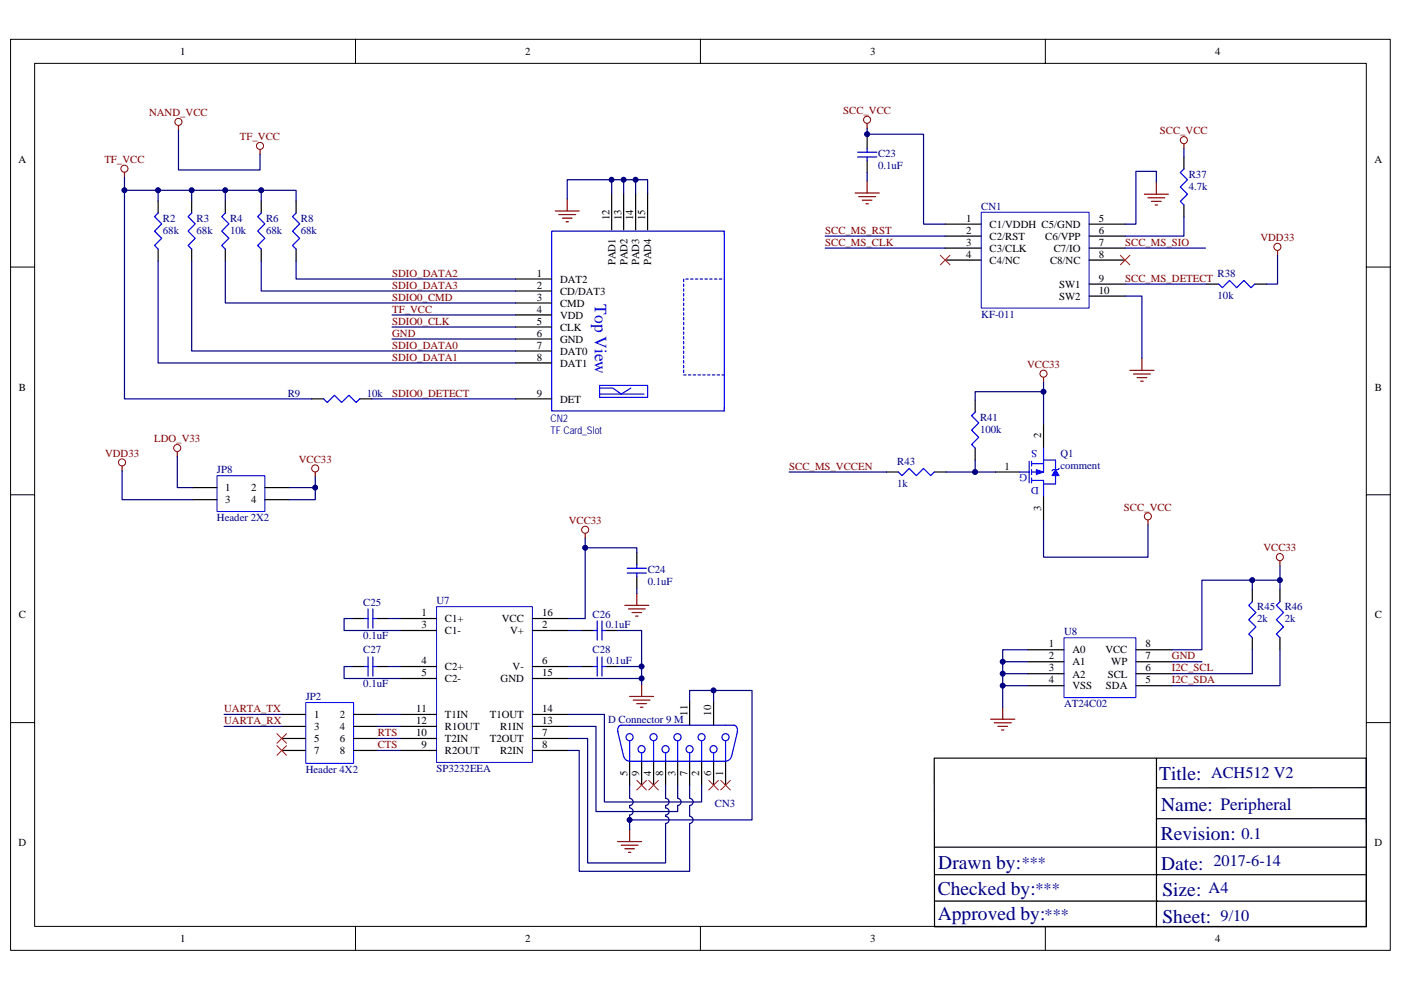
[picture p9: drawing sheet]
<svg xmlns="http://www.w3.org/2000/svg" width="297mm" height="210mm" viewBox="0 0 297 210" stroke-linecap="round" stroke-linejoin="round" font-family="sans-serif">
<path d="M2.2 8.3h292.6v193.3h-292.6z" fill="none" stroke="#000" stroke-width=".21"/>
<path d="M7.4 13.5h282.3v183h-282.3z" fill="#fff"/>
<g fill="none" stroke="#000" stroke-width=".21">
<path d="M7.3 13.4h282.4v183.1h-282.4zM75.4 8.3v5.1M148.5 8.3v5.1M221.6 8.3v5.1M2.2 56.6h5.1M289.7 56.6h5.1M2.2 104.9h5.1M289.7 104.9h5.1M2.2 153.3h5.1M289.7 153.3h5.1M75.4 196.5v5.1M148.5 196.5v5.1"/>
<path d="M221.6 196.5v5.1"/>
</g>
<path d="M198.2 179.7h91.5M245.2 160.8v35.8M245.2 173.7h44.4M245.3 167.1h-.1h44.4M289.6 160.8h-91.5v35.8h91.6v-35.7M198.1 185.5h47M198.2 191.1h46.9M245.3 185.5h44.4M245.3 191.1h44.4" fill="none" stroke="#000" stroke-width=".25"/>
<path d="M225.6 135.3h15.2v12.7h-15.2z" fill="#fff"/>
<path d="M225.6 135.3h15.2v12.7h-15.2z" fill="none" stroke="#00f" stroke-width=".21"/>
<path d="M217.9 137.8h7.7M240.8 137.8h7.7M265.5 125.1v2.5M265.5 135.3v2.5M271.4 125.1v2.5M271.4 135.3v2.5M217.9 140.4h7.7M217.9 142.9h7.7M217.9 145.4h7.7M240.8 140.4h7.7M240.8 142.9h7.7M240.8 145.4h7.7" fill="none" stroke="#000" stroke-width=".25"/>
<path d="M210.1 152.5h5.1M210.8 153.3h3.6M211.6 154.1h2M212.3 154.8h.5M212.6 150v2.5" fill="none" stroke="#800000" stroke-width=".25"/>
<path d="M265.5 127.6l-.8 .8 1.6 1.5-1.6 1.5 1.6 1.6-1.6 1.5 .8 .8M271.4 127.6l-.8 .8 1.5 1.5-1.5 1.5 1.5 1.6-1.5 1.5 .8 .8" fill="none" stroke="#00f" stroke-width=".25"/>
<path d="M208.1 45h22.8v20.3h-22.8z" fill="#fff"/>
<path d="M208 45h22.9v20.3h-22.9z" fill="none" stroke="#00f" stroke-width=".21"/>
<g fill="none" stroke="#000" stroke-width=".25">
<path d="M183.9 29v2.5M183.9 34.1v2.5M251 33.3v2.5M200.4 55.2h7.6M200.4 52.6h7.6M200.4 50.1h7.6M200.4 47.5h7.6M230.9 55.2h7.6M230.9 52.6h7.6M230.9 50.1h7.6M230.9 47.5h7.6M251 43.5v2.5"/>
<path d="M230.9 62.8h7.6M230.9 60.3h7.6M255.8 60.3h2.6M266 60.3h2.6"/>
</g>
<path d="M181.8 32.3h4.1M181.8 33.3h4.1M183.9 31.5v.8M183.9 33.3v.8M251 35.8l-.7 .8 1.5 1.5-1.5 1.5 1.5 1.6-1.5 1.5 .7 .8M258.4 60.3l.8 .7 1.5-1.5 1.5 1.5 1.5-1.5 1.6 1.5 .7-.7" fill="none" stroke="#00f" stroke-width=".25"/>
<g fill="none" stroke="#800000" stroke-width=".21">
<circle cx="183.8" cy="25.4" r=".75"/>
<circle cx="251" cy="29.7" r=".75"/>
</g>
<g fill="none" stroke="#800000" stroke-width=".25">
<path d="M183.9 38.4v2.5M183.9 26.2v1M245.2 38.6v2.6M251 30.5v1M181.3 40.9h5.1M182.1 41.7h3.5M182.8 42.5h2.1M183.6 43.2h.5M242.6 41.2h5.1M243.4 42h3.5M244.2 42.7h2M244.9 43.5h.5"/>
<path d="M131 178.5h5M131.7 179.3h3.6M133.5 176v2.5M132.5 180h2M133.2 180.8h.5"/>
</g>
<path d="M199.4 54.1l2 2.1M201.4 54.1l-2 2.1M237.5 54.1l2.1 2.1M239.6 54.1l-2.1 2.1" fill="none" stroke="#f00" stroke-width=".21"/>
<path d="M92.6 128.7h20.3v33h-20.3z" fill="#fff"/>
<path d="M92.6 128.7h20.3v33h-20.3z" fill="none" stroke="#0000bf" stroke-width=".21"/>
<g fill="none" stroke="#000" stroke-width=".25">
<path d="M135 117.2v2.6M74.7 131.2h2.6M79.8 131.2h2.6M84.9 131.2h7.6M84.9 133.7h7.6M112.9 131.2h7.6M112.9 133.7h7.6M123.3 133.7h2.6M128.4 133.7h2.6M135 122.3v2.5M74.7 141.4h2.6M79.8 141.4h2.6"/>
<path d="M84.9 141.4h7.6M84.9 143.9h7.6M84.9 151.5h7.6M84.9 154.1h7.6M84.9 156.6h7.6M84.9 159.2h7.6M112.9 141.4h7.6M112.9 143.9h7.6M112.9 151.5h7.6M112.9 154.1h7.6M112.9 156.6h7.6M112.9 159.2h7.6"/>
<path d="M123.3 141.4h2.6M128.4 141.4h2.6M146.2 148.7v5.1M151.3 148.7v5.1M133.5 161.5v5M136 161.5v5M138.6 161.5v5M141.1 161.5v5M143.7 161.5v5M146.2 161.5v5M148.8 161.5v5M151.3 161.5v5"/>
<path d="M153.8 161.5v5"/>
</g>
<g fill="none" stroke="#00f" stroke-width=".25">
<path d="M135 119.8v.7M77.3 131.2h.7M78 129.2v4M78 139.3v4.1M79.1 129.2v4M79.1 139.3v4.1M79.1 131.2h.7M125.9 133.7h.7M126.6 131.7v4.1M126.6 139.3v4.1M127.6 131.7v4.1M127.6 139.3v4.1"/>
<path d="M127.6 133.7h.8M133 121.5h4.1M133 120.5h4.1M135 121.5v.8M77.3 141.4h.7M79.1 141.4h.7M125.9 141.4h.7M127.6 141.4h.8M131 155.1l1.2 5.3M131.7 153.8h23.9M131.8 153.8a.95 .95 0 0 0-.8 1.4M133.5 157.1v4.4"/>
<path d="M136 159.7v1.8M138.6 157.1v4.4M141.1 159.7v1.8M143.7 157.1v4.4M146.2 159.7v1.8M148.8 157.1v4.4M151.3 159.7v1.8M153.8 157.1v4.4M155.6 153.8a.96 .96 0 0 1 .7 1.4M156.4 155.1l-1.3 5.3M132.3 160.5a1.26 1.26 0 0 0 1.2 .9M133.5 161.5h20.3"/>
<path d="M155 160.5a1.27 1.27 0 0 1-1.2 .9"/>
<circle cx="133.5" cy="156.4" r=".75"/>
<circle cx="136" cy="158.9" r=".75"/>
<circle cx="138.6" cy="156.4" r=".75"/>
<circle cx="141.1" cy="158.9" r=".75"/>
<circle cx="143.6" cy="156.4" r=".75"/>
<circle cx="146.2" cy="158.9" r=".75"/>
<circle cx="148.7" cy="156.4" r=".75"/>
<circle cx="151.3" cy="158.9" r=".75"/>
<circle cx="153.8" cy="156.4" r=".75"/>
</g>
<path d="M132.5 128.4h5.1M133.2 129.2h3.6M134 129.9h2M134.8 130.7h.5M135 125.9v2.5M133.5 147.7h5.1M134.3 148.5h3.5M135 149.2h2.1M135.8 150h.5M136 145.2v2.5" fill="none" stroke="#800000" stroke-width=".25"/>
<path d="M135 165.5l2.1 2.1M137.1 165.5l-2.1 2.1M137.6 165.5l2 2.1M139.6 165.5l-2 2.1M150.3 165.5l2 2.1M152.3 165.5l-2 2.1M152.8 165.5l2.1 2.1M154.9 165.5l-2.1 2.1" fill="none" stroke="#f00" stroke-width=".21"/>
<path d="M64.9 149h10.1v12.9h-10.1z" fill="#fff"/>
<path d="M64.8 149h10.2v12.9h-10.2z" fill="none" stroke="#00f" stroke-width=".21"/>
<path d="M221.3 90v5M211.1 100.1h5.1M221.3 105.2v5.1M59.7 151.5h5.1M59.7 154.1h5.1M59.7 156.6h5.1M59.7 159.2h5.1M75 151.5h5.1M75 154.1h5.1M75 156.6h5.1M75 159.2h5.1" fill="none" stroke="#000" stroke-width=".25"/>
<path d="M239.6 78.5h5.1M240.3 79.3h3.6M242.1 76v2.5M241.1 80.1h2M241.8 80.9h.6" fill="none" stroke="#800000" stroke-width=".25"/>
<path d="M218.2 97.8v4.6M218.7 97.8v1M218.7 99.6v1M218.7 98.3h2.6M221.3 97.6v2.5h-2.6M223.8 97.6v2M216.2 100.1h2M218.7 101.4v1M218.7 101.9h2.6M223.8 100.9v1.8h-2.5" fill="none" stroke="#00f" stroke-width=".25"/>
<path d="M219.7 99.6l1.6 .5-1.6 .5z" fill="#00f"/>
<path d="M219.7 99.6l1.6 .5-1.6 .5z" fill="none" stroke="#00f" stroke-width=".21"/>
<path d="M221.3 97.6h2.5M221.3 101.9v.8" fill="none" stroke="#00f" stroke-width=".25"/>
<path d="M223.8 99.6l.8 1.3h-1.6z" fill="#00f"/>
<path d="M223.8 99.6l.8 1.3h-1.6z" fill="none" stroke="#00f" stroke-width=".21"/>
<g fill="none" stroke="#00f" stroke-width=".25">
<path d="M33.5 45.2l-.7 .8 1.5 1.5-1.5 1.5 1.5 1.5-1.5 1.6 .7 .7M40.6 45.2l-.7 .8 1.5 1.5-1.5 1.5 1.5 1.5-1.5 1.6 .7 .7M47.8 45.2l-.8 .8 1.5 1.5-1.5 1.5 1.5 1.5-1.5 1.6 .8 .7M55.4 45.2l-.8 .8 1.6 1.5-1.6 1.5 1.6 1.5-1.6 1.6 .8 .7M62.8 45.2l-.8 .8 1.5 1.5-1.5 1.5 1.5 1.5-1.5 1.6 .8 .7M117 49h36.5v38.2h-36.5zM68.6 84.6l.8 .8 1.5-1.6 1.5 1.6 1.6-1.6 1.5 1.6 .8-.8M127.1 82.3h2.8l1.8 1.3 2-1.3M127.1 83.6h9.4M127.1 81.7h10.2v2.6h-10.2zM206.8 87.4l-.8 .8 1.5 1.5-1.5 1.5 1.5 1.6-1.5 1.5 .8 .7M221.3 95v2.6"/>
<path d="M224.6 99.4l-.3 .2h-1l-.3 .3M190.5 100.1l.7 .8 1.6-1.5 1.5 1.5 1.5-1.5 1.5 1.5 .8-.8M221.3 102.7v2.5"/>
</g>
<g fill="none" stroke="#000" stroke-width=".25">
<path d="M33.5 42.7v2.5M33.5 52.8v2.6M40.6 42.7v2.5M40.6 52.8v2.6M47.8 42.7v2.5M47.8 52.8v2.6M55.4 42.7v2.5M55.4 52.8v2.6M62.8 42.7v2.5M62.8 52.8v2.6M109.3 59.2h7.7M129.7 41.1v7.7"/>
<path d="M132.2 41.1v7.7M134.8 41.1v7.7M137.3 41.1v7.7M109.3 77h7.7M109.3 74.4h7.7M109.3 71.9h7.7M109.3 69.4h7.7M109.3 66.8h7.7M109.3 64.3h7.7M109.3 61.7h7.7M66.1 84.6h2.5M76.3 84.6h2.5"/>
<path d="M109.3 84.6h7.7M206.8 84.9v2.5M206.8 95v2.6M187.9 100.1h2.6M198.1 100.1h2.6"/>
</g>
<g fill="none" stroke="#800000" stroke-width=".21">
<circle cx="26.4" cy="35.8" r=".75"/>
<circle cx="243.4" cy="109.5" r=".75"/>
</g>
<path d="M26.4 36.6v1M117.7 44.7h5.1M118.5 45.5h3.5M119.2 46.3h2.1M120 47h.5M120.3 42.2v2.5M243.4 110.3v1" fill="none" stroke="#800000" stroke-width=".25"/>
<path d="M153.6 79.5h-8.7v-20.3h8.7" fill="none" stroke="#00f" stroke-width=".25" stroke-dasharray=".5 .5"/>
<path d="M46 100.9h10.2v7.6h-10.2z" fill="#fff"/>
<path d="M46 100.9h10.2v7.6h-10.2z" fill="none" stroke="#00f" stroke-width=".21"/>
<path d="M40.9 103.4h5.1M40.9 106h5.1M56.2 103.4h5.1M56.2 106h5.1" fill="none" stroke="#000" stroke-width=".25"/>
<g fill="none" stroke="#800000" stroke-width=".21">
<circle cx="37.8" cy="25.9" r=".75"/>
<circle cx="55.1" cy="31" r=".75"/>
<circle cx="270.8" cy="52.4" r=".75"/>
<circle cx="221.2" cy="79.3" r=".75"/>
<circle cx="25.9" cy="98.1" r=".75"/>
<circle cx="37.6" cy="95" r=".75"/>
<circle cx="66.8" cy="99.3" r=".75"/>
<circle cx="124.1" cy="112.4" r=".75"/>
<circle cx="271.3" cy="118.2" r=".75"/>
</g>
<path d="M37.8 26.6v1M55.1 31.7v1M270.9 53.1v1M25.9 98.8v1.1M37.6 95.8v1M221.3 80v1M66.8 100.1v1M124.1 113.1v1.1M271.4 118.9v1.1" fill="none" stroke="#800000" stroke-width=".25"/>
<g fill="none" stroke="#000080" stroke-width=".25">
<path d="M26.4 37.6v2.8M37.8 27.6v8.4h17.3v-3.3M129.7 38.1h-9.4v4.1M132.2 38.1v3M134.8 38.1v3M183.9 28.5h11.9v19h4.6M183.9 27.2v1.8M183.9 36.6v1.8M245.2 38.6v-2.3h-4.4v11.2h-2.3M251 31.5v1.8M33.5 55.4v21.6h75.8M33.5 40.4v2.3"/>
<path d="M40.6 55.4v19h68.7M40.6 40.4v2.3M47.8 55.4v8.9h61.5M47.8 40.4v2.3M55.4 55.4v6.3h53.9M55.4 40.4v2.3M62.8 55.4v3.8h46.5M62.8 42.7v-2.3h-36.4v44.2h39.7M129.7 41.1v-3h7.6v3M175 50.1h25.4M175 52.6h25.4M238.5 52.6h17.1"/>
<path d="M251 46v4.1h-12.5M270.9 54.1v6.2h-2.3M83.1 66.8h26.2M83.1 69.4h26.2M83.1 71.9h26.2M238.5 62.8h3.6v13.2M238.5 60.3h17.3M25.9 99.9v6.1h15M37.6 96.8v6.6h3.3M78.8 84.6h30.5M206.8 97.6v2.5h-6.1M221.3 83.1h-14.5v1.8"/>
<path d="M221.3 81v9M61.3 103.4h5.5M66.8 101.1v4.9h-5.5M124.1 116.2h10.9v1M124.1 114.2v17h-3.6M167.3 100.1h20.6M206.8 100.1h4.3M221.3 110.3v7.9h22.1v-6.9M74.7 131.2h-1.7v2.5h11.9M82.4 131.2h2.5M120.5 133.7h2.8M131 133.7h5v7.7"/>
<path d="M135 124.8v1.1M217.9 137.8h-5.3v2.6M265.5 137.8v5.1h-17M265.5 123.1v2M271.4 137.8v7.6h-22.9M271.4 125.1v-2h-16.6v14.7h-6.3M271.4 120v3.1M47.5 151.5h12.2M47.5 154.1h12.2M74.7 141.4h-1.7v2.5h11.9M80.1 151.5h4.8M80.1 154.1h4.8"/>
<path d="M80.1 156.6h4.8M80.1 159.2h4.8M82.4 141.4h2.5M120.5 151.5h7.6v18.6h20.7v-3.6M120.5 154.1h5.9v18h17.3v-1.2a.76 .76 0 0 0 .7-.8 .76 .76 0 0 0-.7-.8v-2.8M120.5 159.2h2.3v25.6h23.4v-10.1M120.5 156.6h4.1v26.4h16.5v-8.3M120.5 141.4h2.8M120.5 143.9h15.5v1.3M131 141.4h5v2.5M146.2 148.7v-2.2h13.2v27.4h-25.9M151.3 146.5v2.2"/>
<path d="M212.6 145.4h5.3M217.9 142.9h-5.3v7.1M217.9 140.4h-5.3v2.5M248.5 140.4h6.3M133.5 166.5v2.8a.76 .76 0 0 1 .7 .8 .76 .76 0 0 1-.7 .8v.5a.75 .75 0 0 1 .7 .7 .75 .75 0 0 1-.7 .8M133.5 172.9v3.1M141.1 166.5v2.8a.75 .75 0 0 1 .8 .8 .75 .75 0 0 1-.8 .7v.6a.75 .75 0 0 1 .8 .7 .75 .75 0 0 1-.8 .8M141.1 172.9v.2a.75 .75 0 0 1 .8 .8 .75 .75 0 0 1-.8 .7M146.2 166.5v2.8a.76 .76 0 0 1 .8 .8 .76 .76 0 0 1-.8 .8v2.2a.75 .75 0 0 1 .8 .8 .75 .75 0 0 1-.8 .7"/>
</g>
<g fill="#000080" stroke="#000080" stroke-width=".21">
<circle cx="212.6" cy="145.4" r=".49"/>
<circle cx="212.6" cy="142.9" r=".49"/>
<circle cx="212.6" cy="140.3" r=".49"/>
<circle cx="271.3" cy="123" r=".49"/>
<circle cx="265.5" cy="123" r=".49"/>
<circle cx="183.8" cy="28.5" r=".49"/>
<circle cx="136" cy="141.4" r=".5"/>
<circle cx="124.1" cy="116.2" r=".49"/>
<circle cx="133.5" cy="173.9" r=".5"/>
<circle cx="151.3" cy="146.4" r=".5"/>
<circle cx="136" cy="143.9" r=".5"/>
<circle cx="221.2" cy="83.1" r=".5"/>
<circle cx="206.7" cy="100.1" r=".5"/>
<circle cx="40.6" cy="40.4" r=".49"/>
<circle cx="47.8" cy="40.4" r=".5"/>
<circle cx="55.4" cy="40.4" r=".49"/>
<circle cx="33.5" cy="40.4" r=".5"/>
<circle cx="26.4" cy="40.4" r=".49"/>
<circle cx="134.8" cy="38.1" r=".5"/>
<circle cx="132.2" cy="38.1" r=".5"/>
<circle cx="129.7" cy="38.1" r=".49"/>
<circle cx="66.8" cy="103.4" r=".5"/>
</g>
<path d="M58.7 155.6l2 2M58.7 158.2l2 2M60.7 155.6l-2 2M60.7 158.2l-2 2" fill="none" stroke="#f00" stroke-width=".21"/>
<g font-size="4.1" fill="#000080">
<text x="245.8" y="165.5">Title:</text>
<text x="246.2" y="172.1">Name:</text>
<text x="246.1" y="178.1">Revision:</text>
<text x="198.9" y="184.2">Drawn by:</text>
<text x="246.2" y="184.4">Date:</text>
<text x="198.8" y="189.8">Checked by:</text>
<text x="246.4" y="190">Size:</text>
<text x="198.8" y="195.1">Approved by:</text>
<text x="246.4" y="195.7">Sheet:</text>
</g>
<text font-size="3.7" fill="#00f" x="126.1" y="64.5" transform="rotate(90 126.1 64.5)">Top View</text>
<text font-size="3.7" fill="#000080" x="258.7" y="171.9">Peripheral</text>
<g font-size="3.5" fill="#000080">
<text x="256.8" y="165">ACH512 V2</text>
<text x="263.2" y="177.9">0.1</text>
<text x="216.6" y="184">***</text>
<text x="257.3" y="183.7">2017-6-14</text>
<text x="219.6" y="189.6">***</text>
<text x="256.2" y="189.5">A4</text>
<text x="221.5" y="195">***</text>
<text x="258.8" y="195.3">9/10</text>
</g>
<g font-size="2.3">
<text x="38.2" y="11.7">1</text>
<text x="111.4" y="11.7">2</text>
<text x="184.5" y="11.7">3</text>
<text x="257.6" y="11.7">4</text>
<text x="4" y="34.5">A</text>
<text x="291.4" y="34.5">A</text>
<text x="129.2" y="46.7" transform="rotate(-90 129.2 46.7)">12</text>
<text x="131.7" y="46.7" transform="rotate(-90 131.7 46.7)">13</text>
<text x="134.3" y="46.7" transform="rotate(-90 134.3 46.7)">14</text>
<text x="136.8" y="46.7" transform="rotate(-90 136.8 46.7)">15</text>
<text x="204.8" y="47.1">1</text>
<text x="233" y="47.1">5</text>
<text x="204.8" y="49.6">2</text>
<text x="204.8" y="52.2">3</text>
<text x="209.8" y="48.3">C1/VDDH C5/GND</text>
<text x="209.8" y="50.9">C2/RST</text>
<text x="209.8" y="53.4">C3/CLK</text>
<text x="221.6" y="50.9">C6/VPP</text>
<text x="223.4" y="53.4">C7/IO</text>
<text x="233" y="52.2">7</text>
<text x="233" y="49.6">6</text>
<text x="113.8" y="58.7">1</text>
<text x="118.7" y="60">DAT2</text>
<text x="130.5" y="56.3" transform="rotate(-90 130.5 56.3)">PAD1</text>
<text x="133" y="56.3" transform="rotate(-90 133 56.3)">PAD2</text>
<text x="135.5" y="56.3" transform="rotate(-90 135.5 56.3)">PAD3</text>
<text x="138.1" y="56.3" transform="rotate(-90 138.1 56.3)">PAD4</text>
<text x="204.8" y="54.7">4</text>
<text x="209.8" y="56">C4/NC</text>
<text x="222.6" y="56">C8/NC</text>
<text x="233" y="54.7">8</text>
<text x="233" y="59.8">9</text>
<text x="113.8" y="63.8">3</text>
<text x="113.8" y="61.2">2</text>
<text x="118.7" y="65">CMD</text>
<text x="118.7" y="62.5">CD/DAT3</text>
<text x="224.6" y="63.6">SW2</text>
<text x="224.6" y="61">SW1</text>
<text x="233" y="62.3">10</text>
<text x="113.8" y="71.4">6</text>
<text x="113.8" y="68.9">5</text>
<text x="113.8" y="66.3">4</text>
<text x="118.7" y="70.1">CLK</text>
<text x="118.7" y="67.6">VDD</text>
<text x="113.8" y="76.5">8</text>
<text x="113.8" y="74">7</text>
<text x="118.7" y="77.8">DAT1</text>
<text x="118.7" y="75.2">DAT0</text>
<text x="118.7" y="72.7">GND</text>
<text x="4" y="82.8">B</text>
<text x="291.5" y="82.8">B</text>
<text x="113.8" y="84.1">9</text>
<text x="118.7" y="85.4">DET</text>
<text x="220.8" y="93" transform="rotate(-90 220.8 93)">2</text>
<text x="213" y="99.6">1</text>
<text x="47.8" y="104.2">1</text>
<text x="47.8" y="106.8">3</text>
<text x="53.2" y="104.2">2</text>
<text x="53.2" y="106.8">4</text>
<text x="220.8" y="108.4" transform="rotate(-90 220.8 108.4)">3</text>
<text x="4" y="131.2">C</text>
<text x="89.4" y="130.7">1</text>
<text x="94.3" y="132">C1+</text>
<text x="106.4" y="132">VCC</text>
<text x="114.9" y="130.7">16</text>
<text x="291.5" y="131.2">C</text>
<text x="89.4" y="133.3">3</text>
<text x="94.3" y="134.5">C1-</text>
<text x="108.2" y="134.5">V+</text>
<text x="114.9" y="133.3">2</text>
<text x="222.4" y="137.3">1</text>
<text x="242.9" y="137.3">8</text>
<text x="89.4" y="140.9">4</text>
<text x="89.4" y="143.4">5</text>
<text x="94.3" y="142.2">C2+</text>
<text x="108.7" y="142.2">V-</text>
<text x="114.9" y="143.4">15</text>
<text x="114.9" y="140.9">6</text>
<text x="222.4" y="139.9">2</text>
<text x="222.4" y="142.4">3</text>
<text x="227.4" y="138.6">A0</text>
<text x="227.4" y="141.1">A1</text>
<text x="227.4" y="143.7">A2</text>
<text x="234.4" y="138.6">VCC</text>
<text x="234.9" y="143.7">SCL</text>
<text x="235.6" y="141.1">WP</text>
<text x="242.9" y="142.4">6</text>
<text x="242.9" y="139.9">7</text>
<text x="94.3" y="144.7">C2-</text>
<text x="106.1" y="144.7">GND</text>
<text x="222.4" y="145">4</text>
<text x="227.4" y="146.2">VSS</text>
<text x="234.5" y="146.2">SDA</text>
<text x="242.9" y="145">5</text>
<text x="66.6" y="152.3">1</text>
<text x="66.6" y="154.9">3</text>
<text x="72.1" y="152.3">2</text>
<text x="72.1" y="154.9">4</text>
<text x="88.2" y="151.1">11</text>
<text x="88.2" y="153.6">12</text>
<text x="94.3" y="152.3">T1IN</text>
<text x="94.3" y="154.9">R1OUT</text>
<text x="103.8" y="152.3">T1OUT</text>
<text x="106" y="154.9">R1IN</text>
<text x="114.9" y="153.6">13</text>
<text x="114.9" y="151.1">14</text>
<text x="145.7" y="151.8" transform="rotate(-90 145.7 151.8)">11</text>
<text x="150.8" y="151.8" transform="rotate(-90 150.8 151.8)">10</text>
<text x="66.6" y="157.4">5</text>
<text x="66.6" y="160">7</text>
<text x="72.1" y="157.4">6</text>
<text x="72.1" y="160">8</text>
<text x="88.2" y="156.1">10</text>
<text x="89.4" y="158.7">9</text>
<text x="94.3" y="157.4">T2IN</text>
<text x="94.3" y="160">R2OUT</text>
<text x="103.8" y="157.4">T2OUT</text>
<text x="106" y="160">R2IN</text>
<text x="114.9" y="158.7">8</text>
<text x="114.9" y="156.1">7</text>
<text x="133" y="164.7" transform="rotate(-90 133 164.7)">5</text>
<text x="135.5" y="164.7" transform="rotate(-90 135.5 164.7)">9</text>
<text x="138.1" y="164.7" transform="rotate(-90 138.1 164.7)">4</text>
<text x="140.6" y="164.7" transform="rotate(-90 140.6 164.7)">8</text>
<text x="143.2" y="164.7" transform="rotate(-90 143.2 164.7)">3</text>
<text x="145.7" y="164.7" transform="rotate(-90 145.7 164.7)">7</text>
<text x="148.3" y="164.7" transform="rotate(-90 148.3 164.7)">2</text>
<text x="150.8" y="164.7" transform="rotate(-90 150.8 164.7)">6</text>
<text x="153.3" y="164.7" transform="rotate(-90 153.3 164.7)">1</text>
<text x="4" y="179.5">D</text>
<text x="291.4" y="179.5">D</text>
<text x="38.2" y="199.8">1</text>
<text x="111.4" y="199.8">2</text>
<text x="184.5" y="199.8">3</text>
<text x="257.6" y="199.8">4</text>
</g>
<g font-size="2.3" fill="#800000">
<text x="31.6" y="24.6">NAND_VCC</text>
<text x="50.9" y="29.7">TF_VCC</text>
<text x="178.8" y="24.2">SCC_VCC</text>
<text x="245.9" y="28.5">SCC_VCC</text>
<text x="22.1" y="34.5">TF_VCC</text>
<text x="175" y="49.6">SCC_MS_RST</text>
<text x="175" y="52.2">SCC_MS_CLK</text>
<text x="238.6" y="52.2">SCC_MS_SIO</text>
<text x="267.2" y="51.1">VDD33</text>
<text x="83.1" y="58.7">SDIO_DATA2</text>
<text x="238.6" y="59.8">SCC_MS_DETECT</text>
<text x="83.1" y="61.2">SDIO_DATA3</text>
<text x="83.1" y="63.8">SDIO0_CMD</text>
<text x="83.1" y="66.3">TF_VCC</text>
<text x="83.1" y="71.4">GND</text>
<text x="83.1" y="68.9">SDIO0_CLK</text>
<text x="83.1" y="74">SDIO_DATA0</text>
<text x="83.1" y="76.5">SDIO_DATA1</text>
<text x="217.8" y="78">VCC33</text>
<text x="83.1" y="84.1">SDIO0_DETECT</text>
<text x="32.7" y="93.8">LDO_V33</text>
<text x="22.3" y="96.8">VDD33</text>
<text x="63.3" y="98.1">VCC33</text>
<text x="167.3" y="99.6">SCC_MS_VCCEN</text>
<text x="120.6" y="111.1">VCC33</text>
<text x="238.3" y="108.3">SCC_VCC</text>
<text x="267.9" y="116.9">VCC33</text>
<text x="248.5" y="139.9">GND</text>
<text x="248.5" y="142.4">I2C_SCL</text>
<text x="248.5" y="145">I2C_SDA</text>
<text x="47.5" y="151.1">UARTA_TX</text>
<text x="47.5" y="153.6">UARTA_RX</text>
<text x="80.1" y="156.1">RTS</text>
<text x="80.1" y="158.7">CTS</text>
</g>
<g font-size="2.3" fill="#000080">
<text x="186.2" y="33.3">C23</text>
<text x="186.2" y="35.9">0.1uF</text>
<text x="252" y="37.7">R37</text>
<text x="252" y="40.2">4.7k</text>
<text x="34.5" y="47">R2</text>
<text x="41.7" y="47">R3</text>
<text x="48.8" y="47">R4</text>
<text x="56.4" y="47">R6</text>
<text x="63.8" y="47">R8</text>
<text x="208" y="44.5">CN1</text>
<text x="34.5" y="49.6">68k</text>
<text x="41.7" y="49.6">68k</text>
<text x="48.8" y="49.6">10k</text>
<text x="56.4" y="49.6">68k</text>
<text x="63.8" y="49.6">68k</text>
<text x="258.1" y="58.8">R38</text>
<text x="258.1" y="63.3">10k</text>
<text x="208" y="67.4">KF-011</text>
<text x="61" y="84.3">R9</text>
<text x="77.8" y="84.3">10k</text>
<text x="207.8" y="89.2">R41</text>
<text x="207.8" y="91.8">100k</text>
<text x="46" y="100.4">JP8</text>
<text x="190.2" y="98.6">R43</text>
<text x="224.8" y="96.8">Q1</text>
<text x="224.8" y="99.4">comment</text>
<text x="190.2" y="103.2">1k</text>
<text x="46" y="110.6">Header 2X2</text>
<text x="137.3" y="121.6">C24</text>
<text x="137.3" y="124.1">0.1uF</text>
<text x="77" y="128.4">C25</text>
<text x="92.5" y="128.2">U7</text>
<text x="125.6" y="131">C26</text>
<text x="266.5" y="129.5">R45</text>
<text x="266.5" y="132">2k</text>
<text x="272.4" y="129.5">R46</text>
<text x="272.4" y="132">2k</text>
<text x="77" y="135.6">0.1uF</text>
<text x="128.4" y="133.3">0.1uF</text>
<text x="225.6" y="134.8">U8</text>
<text x="77" y="138.6">C27</text>
<text x="125.6" y="138.6">C28</text>
<text x="128.7" y="140.9">0.1uF</text>
<text x="64.8" y="148.5">JP2</text>
<text x="77" y="145.7">0.1uF</text>
<text x="128.9" y="153.4">D Connector 9 M</text>
<text x="225.6" y="150.1">AT24C02</text>
<text x="64.8" y="164">Header 4X2</text>
<text x="92.5" y="163.8">SP3232EEA</text>
<text x="151.6" y="171.2">CN3</text>
</g>
<g font-size="2.3" fill="#00f">
<text x="219.9" y="95.5" transform="rotate(180 219.9 95.5)">S</text>
<text x="217.8" y="100.6" transform="rotate(180 217.8 100.6)">G</text>
<text x="220.3" y="103.2" transform="rotate(180 220.3 103.2)">D</text>
</g>
<g font-size="2.2" fill="#000080">
<text x="116.7" y="89.5">CN2</text>
<text x="116.7" y="92">TF Card_Slot</text>
</g>
</svg>
